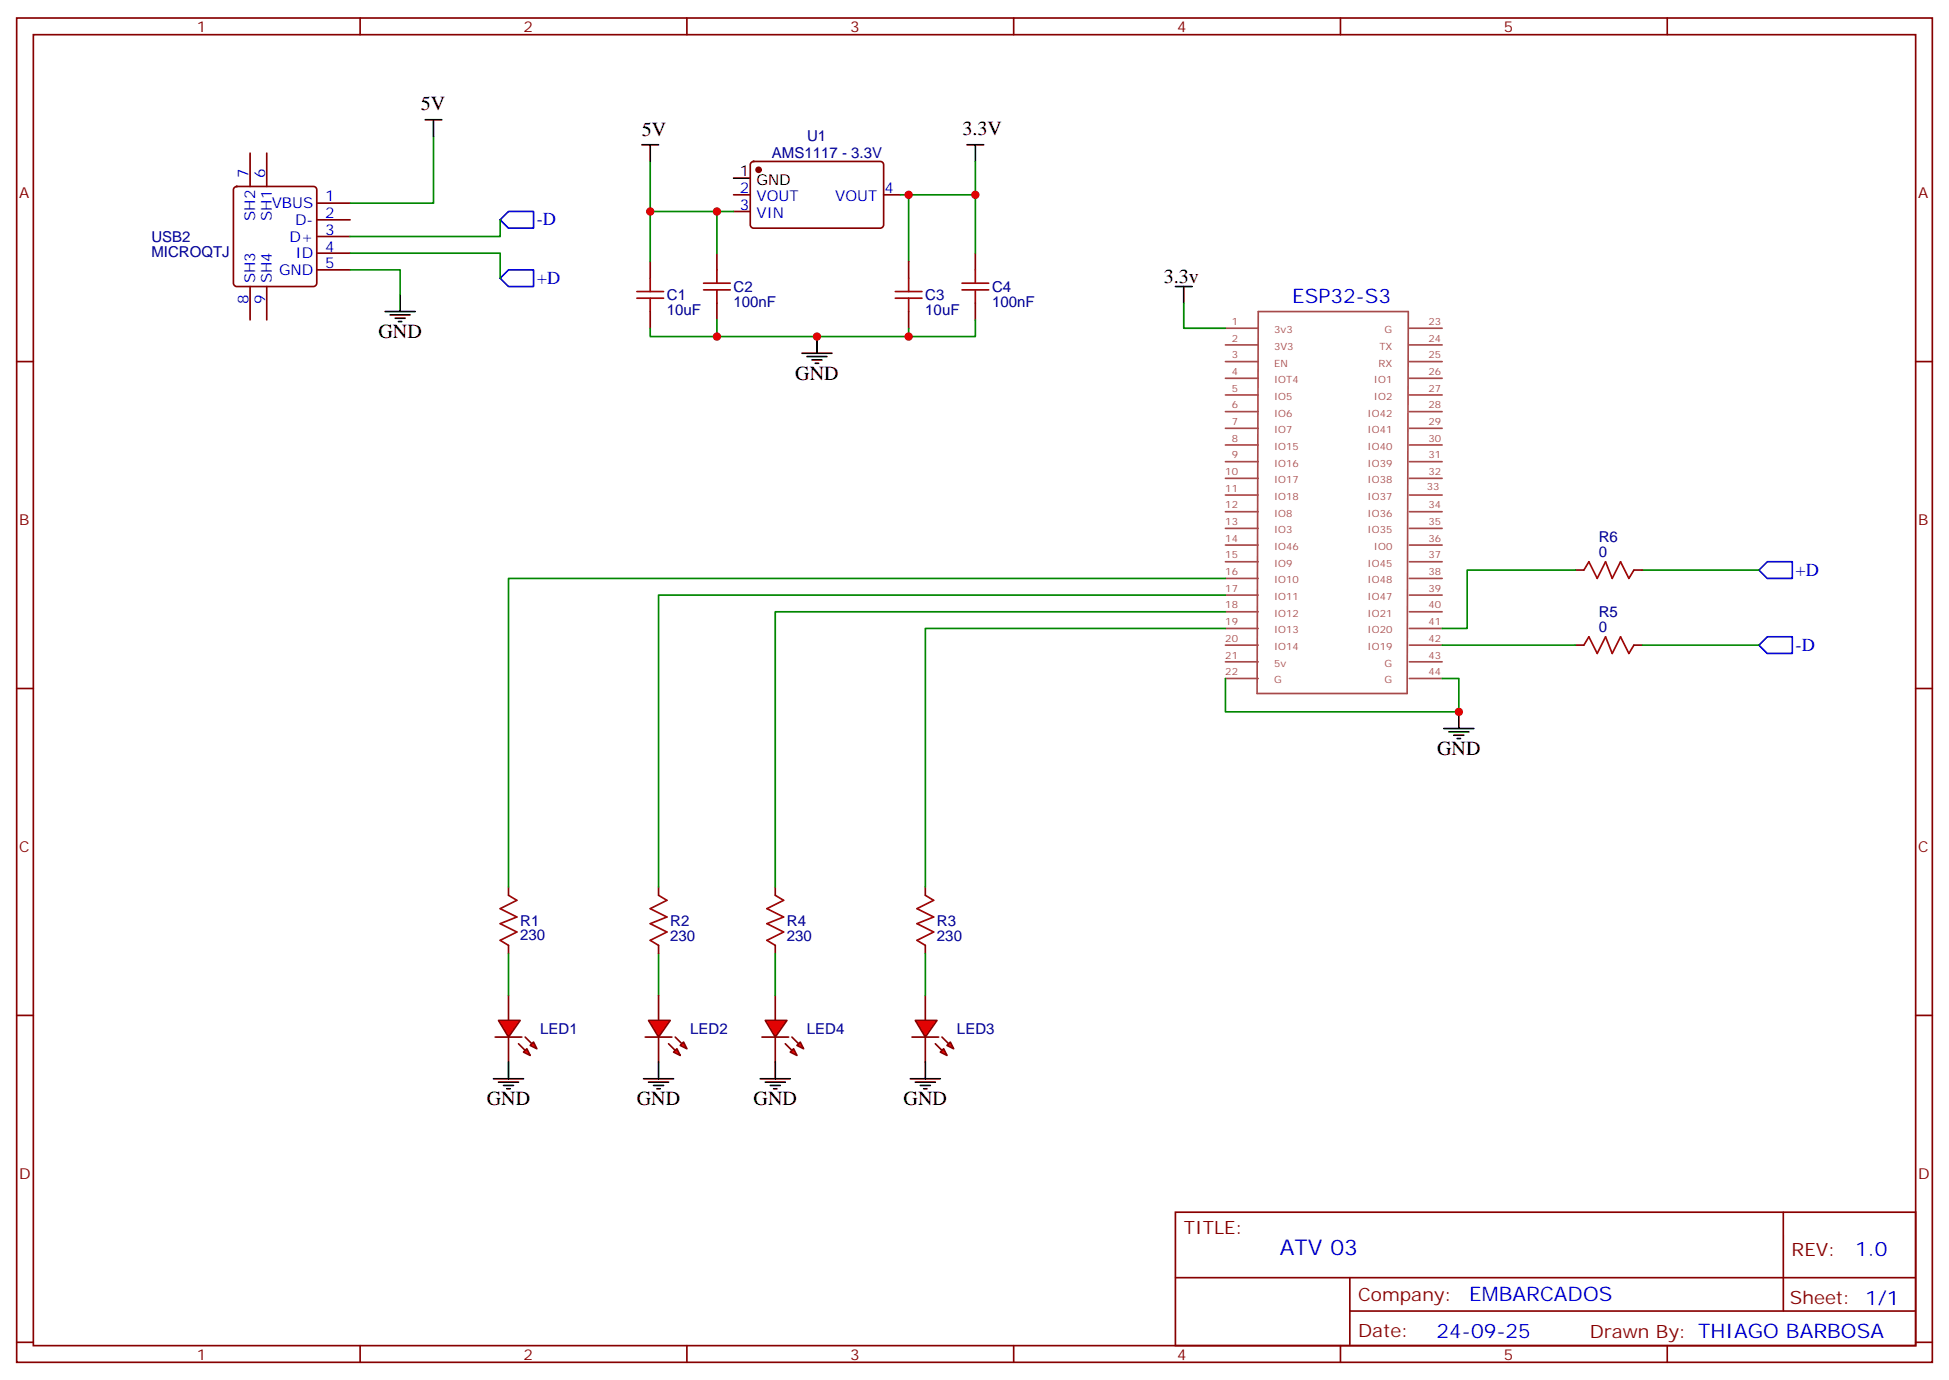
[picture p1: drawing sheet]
<svg xmlns="http://www.w3.org/2000/svg" width="412mm" height="292mm" viewBox="0 0 412 292" stroke-linecap="round" stroke-linejoin="round" font-family="sans-serif">
<g fill="none" stroke="#870000" stroke-width=".35">
<path d="M3.5 3.8h405.4v284.3h-405.4zM7.1 7.3h398.2v277.3h-398.2zM76.2 3.8v3.5M145.3 3.8v3.5M214.5 3.8v3.5M283.6 3.8v3.5M352.8 3.8v3.5M3.5 76.5h3.6M405.3 76.5h3.6M3.5 145.6h3.6M405.3 145.6h3.6M107.6 187.6v1.8"/>
<path d="M107.6 200v1.7M3.5 214.8h3.6M405.3 214.8h3.6M248.7 256.4h156.6v28.2h-156.6zM377.3 256.4v20.9M248.7 270.2h156.5M285.6 277.3h119.6M285.6 270.2v14.2M3.5 283.9h3.6M76.2 284.6v3.5M145.3 284.6v3.5M214.5 284.6v3.5"/>
<path d="M283.6 284.6v3.5M352.8 284.6v3.5M405.3 283.9h3.6"/>
</g>
<g fill="none" stroke="#a64a4a" stroke-width=".35">
<path d="M259.3 76.5h6.9M259.3 73h6.9M259.3 69.4h6.9M266.2 65.9h31.8l-.3 80.8h-31.7zM298.2 76.5h7M298.2 73h7M298.2 69.4h7M259.3 97.6h6.9M259.3 94.1h6.9M259.3 90.6h6.9M259.3 87.1h6.9M259.3 83.5h6.9"/>
<path d="M259.3 80h6.9M298.2 97.6h7M298.2 94.1h7M298.2 90.6h7M298.2 87.1h7M298.2 83.5h7M298.2 80h7M259.3 118.8h6.9M259.3 115.3h6.9M259.3 111.8h6.9M259.3 108.2h6.9M259.3 104.7h6.9"/>
<path d="M259.3 101.2h6.9M298.2 118.8h7M298.2 115.3h7M298.2 111.8h7M298.2 108.2h7M298.2 104.7h7M298.2 101.2h7M259.3 140h6.9M259.3 136.5h6.9M259.3 132.9h6.9M259.3 129.4h6.9M259.3 125.9h6.9"/>
<path d="M259.3 122.3h6.9M298.2 140h7M298.2 136.5h7M298.2 132.9h7M298.2 129.4h7M298.2 125.9h7M298.2 122.3h7M259.3 143.5h6.9M298.2 143.5h7"/>
</g>
<path d="M248.7 60.6h3.5M250.5 60.6v3.5M305.5 154.1h6.4M306.6 154.8h4.2M307.6 155.5h2.1M308.3 156.2h.7M308.7 150.6v3.5" fill="none" stroke="#000" stroke-width=".35"/>
<path d="M250.5 64.1v5.3h8.8M259.3 143.5v7.1h49.4v-7.1h-3.5" fill="none" stroke="#008700" stroke-width=".35"/>
<path d="M107.6 189.4l1.8 1-3.6 1.8 3.6 1.8-3.6 1.4 3.6 1.7-3.6 1.8 1.8 1.1" fill="none" stroke="#a10000" stroke-width=".35"/>
<g fill="#f00" stroke="#870000" stroke-width=".35">
<path d="M105.5 215.8h4.6l-2.5 3.6z"/>
<path d="M104.8 219.4h5.6z"/>
</g>
<g fill="#870000" stroke="#870000" stroke-width=".35">
<path d="M111.1 219.4l1.4 1.4z"/>
<path d="M109.7 220.8l1.4 1.4z"/>
</g>
<g fill="#f00" stroke="#870000" stroke-width=".35">
<path d="M112.2 221.1l.7-.7 .7 1.4z"/>
<path d="M110.8 222.5l.7-.7 .7 1.4z"/>
</g>
<path d="M107.6 210.5v5.3M107.6 219.4v5.2" fill="none" stroke="#870000" stroke-width=".35"/>
<path d="M259.3 122.3h-151.7v65.3M107.6 201.7v8.8M139.3 201.7v8.8" fill="none" stroke="#008700" stroke-width=".35"/>
<g fill="#f00" stroke="#870000" stroke-width=".35">
<path d="M137.2 215.8h4.6l-2.5 3.6z"/>
<path d="M136.5 219.4h5.7z"/>
</g>
<g fill="#870000" stroke="#870000" stroke-width=".35">
<path d="M142.9 219.4l1.4 1.4z"/>
<path d="M141.5 220.8l1.4 1.4z"/>
</g>
<g fill="#f00" stroke="#870000" stroke-width=".35">
<path d="M143.9 221.1l.7-.7 .7 1.4z"/>
<path d="M142.5 222.5l.7-.7 .7 1.4z"/>
</g>
<path d="M139.3 187.6v1.8M139.3 200v1.7M195.8 187.6v1.8M195.8 200v1.7M139.3 210.5v5.3M139.3 219.4v5.2" fill="none" stroke="#870000" stroke-width=".35"/>
<path d="M139.3 189.4l1.8 1-3.5 1.8 3.5 1.8-3.5 1.4 3.5 1.7-3.5 1.8 1.7 1.1M195.8 189.4l1.8 1-3.6 1.8 3.6 1.8-3.6 1.4 3.6 1.7-3.6 1.8 1.8 1.1" fill="none" stroke="#a10000" stroke-width=".35"/>
<g fill="#f00" stroke="#870000" stroke-width=".35">
<path d="M193.7 215.8h4.6l-2.5 3.6z"/>
<path d="M193 219.4h5.6z"/>
</g>
<g fill="#870000" stroke="#870000" stroke-width=".35">
<path d="M199.3 219.4l1.4 1.4z"/>
<path d="M197.9 220.8l1.4 1.4z"/>
</g>
<g fill="#f00" stroke="#870000" stroke-width=".35">
<path d="M200.4 221.1l.7-.7 .7 1.4z"/>
<path d="M199 222.5l.7-.7 .7 1.4z"/>
</g>
<path d="M164 187.6v1.8M164 200v1.7M195.8 210.5v5.3M195.8 219.4v5.2" fill="none" stroke="#870000" stroke-width=".35"/>
<path d="M195.8 201.7v8.8" fill="none" stroke="#008700" stroke-width=".35"/>
<path d="M164 189.4l1.8 1-3.5 1.8 3.5 1.8-3.5 1.4 3.5 1.7-3.5 1.8 1.7 1.1" fill="none" stroke="#a10000" stroke-width=".35"/>
<g fill="#f00" stroke="#870000" stroke-width=".35">
<path d="M161.9 215.8h4.6l-2.5 3.6z"/>
<path d="M161.2 219.4h5.7z"/>
</g>
<g fill="#870000" stroke="#870000" stroke-width=".35">
<path d="M167.6 219.4l1.4 1.4z"/>
<path d="M166.2 220.8l1.4 1.4z"/>
</g>
<g fill="#f00" stroke="#870000" stroke-width=".35">
<path d="M168.6 221.1l.7-.7 .7 1.4z"/>
<path d="M167.2 222.5l.7-.7 .7 1.4z"/>
</g>
<g fill="none" stroke="#870000" stroke-width=".35">
<path d="M49.6 39.6l.5-.2h16.2a.71 .71 0 0 1 .7 .7v19.8a.76 .76 0 0 1-.7 .7h-16.2a.76 .76 0 0 1-.7-.7v-19.8zM52.9 32.4v7M56.4 32.4v7M159 34.4l.5-.3h26.8a.71 .71 0 0 1 .7 .8v12.7a.76 .76 0 0 1-.7 .7h-26.8a.76 .76 0 0 1-.8-.7v-12.7zM67 43h7.1M67 46.5h7.1M67 50h7.1M67 53.6h7.1M67 57.1h7.1M137.6 55.3v3.5M151.7 53.6v3.5M155.2 41.2h3.5"/>
<path d="M155.2 44.7h3.5M187 41.2h3.5M192.3 55.3v3.5M206.4 53.6v3.5M52.9 60.6v7.1M56.4 60.6v7.1M137.6 65.9v3.5M151.7 64.1v3.6M192.3 65.9v3.5M206.4 64.1v3.6M333.4 136.5h1.7M333.4 120.6h1.7"/>
<path d="M345.7 136.5h1.8M345.7 120.6h1.8M164 210.5v5.3M164 219.4v5.2"/>
</g>
<g fill="none" stroke="#008700" stroke-width=".35">
<path d="M91.7 28.9v14.1h-17.6M137.6 34.1v10.6h17.6M206.4 34.1v7.1h-15.9M74.1 53.6h31.7v5.2M74.1 57.1h10.6v5.3M105.8 46.5v3.5h-31.7M137.6 44.7v10.6M151.7 44.7v8.9M192.3 41.2v14.1M206.4 41.2v12.4M137.6 69.4v1.8h54.7M151.7 67.7v3.5"/>
<path d="M206.4 67.7v3.5h-14.1v-1.8M259.3 125.9h-120v61.7M259.3 129.4h-95.3v58.2M259.3 132.9h-63.5v54.7M305.2 136.5h28.2M333.4 120.6h-23v12.3h-5.2M347.5 136.5h24.7M347.5 120.6h24.7M164 201.7v8.8"/>
</g>
<g fill="none" stroke="#000" stroke-width=".35">
<path d="M90 25.3h3.5M91.7 25.3v3.6M135.8 30.6h3.5M137.6 30.6v3.5M155.2 37.7h3.5M204.6 30.6h3.5M206.4 30.6v3.5M81.5 65.9h6.3M82.5 66.6h4.3M83.6 67.3h2.1M84.3 68h.7M84.7 62.4v3.5"/>
<path d="M169.7 74.7h6.3M170.7 75.4h4.3M171.8 76.1h2.1M172.5 76.8h.7M172.9 71.2v3.5M104.4 228.2h6.4M105.5 228.9h4.2M106.5 229.6h2.2M107.2 230.3h.7M107.6 224.6v3.6M136.2 228.2h6.3M137.2 228.9h4.3"/>
<path d="M138.3 229.6h2.1M139 230.3h.7M139.3 224.6v3.6M160.9 228.2h6.3M161.9 228.9h4.3M163 229.6h2.1M163.7 230.3h.7M164 224.6v3.6M192.6 228.2h6.4M193.7 228.9h4.2M194.7 229.6h2.1M195.4 230.3h.7"/>
<path d="M195.8 224.6v3.6"/>
</g>
<path d="M105.8 46.5l1.8-1.8h5.3v3.6h-5.3zM105.8 58.8l1.8-1.7h5.3v3.5h-5.3zM372.2 120.6l1.7-1.8h5.3v3.5h-5.3zM372.2 136.5l1.7-1.8h5.3v3.5h-5.3z" fill="none" stroke="#00f" stroke-width=".35"/>
<g fill="none" stroke="#a10000" stroke-width=".35">
<path d="M137.6 58.8v2.9M148.9 59.9h5.6M151.7 57.1v2.8M192.3 58.8v2.9M203.6 59.9h5.6M206.4 57.1v2.8M134.8 61.7h5.6M134.8 63.1h5.6M137.6 63.1v2.8M148.9 61.3h5.6M151.7 61.3v2.8M189.4 61.7h5.7"/>
<path d="M189.4 63.1h5.7M192.3 63.1v2.8M203.6 61.3h5.6M206.4 61.3v2.8M335.1 136.5l1.1-1.8 1.8 3.5 1.7-3.5 1.4 3.5 1.8-3.5 1.8 3.5 1-1.7M335.1 120.6l1.1-1.8 1.8 3.5 1.7-3.5 1.4 3.5 1.8-3.5 1.8 3.5 1-1.7"/>
</g>
<circle cx="160.5" cy="35.9" r=".53" fill="#870000" stroke="#870000" stroke-width=".35"/>
<g fill="#c00">
<circle cx="137.6" cy="44.7" r=".88"/>
<circle cx="151.7" cy="44.7" r=".88"/>
<circle cx="192.3" cy="41.2" r=".88"/>
<circle cx="206.4" cy="41.2" r=".88"/>
<circle cx="192.3" cy="71.2" r=".88"/>
<circle cx="151.7" cy="71.2" r=".88"/>
<circle cx="172.9" cy="71.2" r=".88"/>
<circle cx="308.7" cy="150.6" r=".88"/>
</g>
<text font-size="4.6" fill="#00f" x="270.8" y="265.4">ATV 03</text>
<g font-size="4.2">
<text x="89" y="23.2">5V</text>
<text x="135.8" y="28.9">5V</text>
<text x="203.7" y="28.5">3.3V</text>
<text x="246.2" y="59.9">3.3v</text>
<text x="80.1" y="71.5">GND</text>
<text x="168.3" y="80.4">GND</text>
<text x="304.1" y="159.7">GND</text>
<text x="103" y="233.8">GND</text>
<text x="134.8" y="233.8">GND</text>
<text x="159.5" y="233.8">GND</text>
<text x="191.2" y="233.8">GND</text>
</g>
<g font-size="4.2" fill="#00f">
<text x="273.4" y="64.1">ESP32-S3</text>
<text x="392.5" y="265.7">1.0</text>
<text x="310.9" y="275.2">EMBARCADOS</text>
<text x="304" y="283">24-09-25</text>
</g>
<g font-size="3.9" fill="#00f">
<text x="113.6" y="47.7">-D</text>
<text x="113.6" y="60">+D</text>
<text x="379.9" y="121.8">+D</text>
<text x="379.9" y="137.7">-D</text>
</g>
<g font-size="3.9" fill="#800">
<text x="250.5" y="261">TITLE:</text>
<text x="379.1" y="265.7">REV:</text>
<text x="287.4" y="275.2">Company:</text>
<text x="378.7" y="275.8">Sheet: 1/1</text>
<text x="287.4" y="282.9">Date:</text>
<text x="336.4" y="282.9">Drawn By: THIAGO BARBOSA</text>
</g>
<g font-size="3.2" fill="#800">
<text x="41.6" y="6.8">1</text>
<text x="110.8" y="6.8">2</text>
<text x="179.9" y="6.8">3</text>
<text x="249.1" y="6.8">4</text>
<text x="318.2" y="6.8">5</text>
<text x="4.1" y="41.9">A</text>
<text x="405.9" y="41.9">A</text>
<text x="4.1" y="111.1">B</text>
<text x="405.9" y="111.1">B</text>
<text x="4.1" y="180.2">C</text>
<text x="405.9" y="180.2">C</text>
<text x="4.1" y="249.3">D</text>
<text x="405.9" y="249.3">D</text>
<text x="41.6" y="287.6">1</text>
<text x="110.8" y="287.6">2</text>
<text x="179.9" y="287.6">3</text>
<text x="249.1" y="287.6">4</text>
<text x="318.2" y="287.6">5</text>
</g>
<g font-size="3.2" fill="#000080">
<text x="170.8" y="29.7">U1</text>
<text x="163.3" y="33.5">AMS1117 - 3.3V</text>
<text x="32" y="51.2">USB2</text>
<text x="32" y="54.3">MICROQTJ</text>
<text x="141.1" y="63.5">C1</text>
<text x="155.2" y="64.9">100nF</text>
<text x="155.2" y="61.8">C2</text>
<text x="195.8" y="63.5">C3</text>
<text x="209.9" y="64.9">100nF</text>
<text x="209.9" y="61.8">C4</text>
<text x="141.1" y="66.7">10uF</text>
<text x="195.8" y="66.7">10uF</text>
<text x="338.3" y="117.8">0</text>
<text x="338.3" y="114.6">R6</text>
<text x="338.3" y="130.5">R5</text>
<text x="338.3" y="133.6">0</text>
<text x="110.1" y="195.8">R1</text>
<text x="141.8" y="195.8">R2</text>
<text x="166.5" y="195.8">R4</text>
<text x="198.3" y="195.8">R3</text>
<text x="110.1" y="198.8">230</text>
<text x="141.8" y="199">230</text>
<text x="166.5" y="199">230</text>
<text x="198.3" y="199">230</text>
<text x="114.3" y="218.8">LED1</text>
<text x="146" y="218.7">LED2</text>
<text x="170.7" y="218.7">LED4</text>
<text x="202.5" y="218.7">LED3</text>
</g>
<g font-size="3.2" fill="#00f">
<text x="52.6" y="37.7" transform="rotate(-90 52.6 37.7)">7</text>
<text x="56.1" y="37.7" transform="rotate(-90 56.1 37.7)">6</text>
<text x="156.6" y="40.9">2</text>
<text x="187.1" y="40.9">4</text>
<text x="54" y="46.7" transform="rotate(-90 54 46.7)">SH2</text>
<text x="57.5" y="44">VBUS</text>
<text x="57.5" y="46.7" transform="rotate(-90 57.5 46.7)">SH1</text>
<text x="62.4" y="47.6">D-</text>
<text x="68.8" y="42.6">1</text>
<text x="68.8" y="46.1">2</text>
<text x="156.6" y="44.4">3</text>
<text x="160.1" y="46.1">VIN</text>
<text x="160.1" y="42.6">VOUT</text>
<text x="176.7" y="42.6">VOUT</text>
<text x="61.3" y="51.1">D+</text>
<text x="68.8" y="49.7">3</text>
<text x="68.8" y="53.2">4</text>
<text x="54" y="59.9" transform="rotate(-90 54 59.9)">SH3</text>
<text x="57.5" y="59.9" transform="rotate(-90 57.5 59.9)">SH4</text>
<text x="59" y="58.1">GND</text>
<text x="62.5" y="54.6">ID</text>
<text x="68.8" y="56.7">5</text>
<text x="52.6" y="64.4" transform="rotate(-90 52.6 64.4)">8</text>
<text x="56.1" y="64.4" transform="rotate(-90 56.1 64.4)">9</text>
</g>
<g font-size="3.2">
<text x="156.6" y="37.3">1</text>
<text x="160.1" y="39.1">GND</text>
</g>
<g font-size="2.1" fill="#a54b4b">
<text x="260.6" y="68.7">1</text>
<text x="269.6" y="70.5">3v3</text>
<text x="293" y="70.5">G</text>
<text x="302.3" y="68.7">23</text>
<text x="260.6" y="75.8">3</text>
<text x="260.6" y="72.3">2</text>
<text x="269.6" y="77.5">EN</text>
<text x="269.6" y="74">3V3</text>
<text x="291.7" y="77.5">RX</text>
<text x="291.9" y="74">TX</text>
<text x="302.3" y="75.8">25</text>
<text x="302.3" y="72.3">24</text>
<text x="260.6" y="82.8">5</text>
<text x="260.6" y="79.3">4</text>
<text x="269.6" y="81.1">IOT4</text>
<text x="290.7" y="81.1">IO1</text>
<text x="302.3" y="82.8">27</text>
<text x="302.3" y="79.3">26</text>
<text x="260.6" y="89.9">7</text>
<text x="260.6" y="86.4">6</text>
<text x="269.6" y="88.1">IO6</text>
<text x="269.6" y="84.6">IO5</text>
<text x="289.4" y="88.1">IO42</text>
<text x="290.7" y="84.6">IO2</text>
<text x="302.3" y="89.9">29</text>
<text x="302.3" y="86.4">28</text>
<text x="260.6" y="93.4">8</text>
<text x="269.6" y="95.2">IO15</text>
<text x="269.6" y="91.6">IO7</text>
<text x="289.4" y="95.2">IO40</text>
<text x="289.4" y="91.6">IO41</text>
<text x="302.3" y="93.4">30</text>
<text x="259.3" y="100.5">10</text>
<text x="260.6" y="97">9</text>
<text x="269.6" y="98.7">IO16</text>
<text x="289.4" y="98.7">IO39</text>
<text x="302.3" y="100.5">32</text>
<text x="302.3" y="97">31</text>
<text x="259.3" y="107.5">12</text>
<text x="259.3" y="104">11</text>
<text x="269.6" y="105.7">IO18</text>
<text x="269.6" y="102.2">IO17</text>
<text x="289.4" y="105.7">IO37</text>
<text x="289.4" y="102.2">IO38</text>
<text x="301.9" y="103.7">33</text>
<text x="302.3" y="107.5">34</text>
<text x="259.3" y="111.1">13</text>
<text x="269.6" y="112.8">IO3</text>
<text x="269.6" y="109.3">IO8</text>
<text x="289.4" y="112.8">IO35</text>
<text x="289.4" y="109.3">IO36</text>
<text x="302.3" y="111.1">35</text>
<text x="259.3" y="118.1">15</text>
<text x="259.3" y="114.6">14</text>
<text x="269.6" y="119.9">IO9</text>
<text x="269.6" y="116.3">IO46</text>
<text x="289.4" y="119.9">IO45</text>
<text x="290.7" y="116.3">IO0</text>
<text x="302.3" y="118.1">37</text>
<text x="302.3" y="114.6">36</text>
<text x="259.3" y="125.2">17</text>
<text x="259.3" y="121.6">16</text>
<text x="269.6" y="123.4">IO10</text>
<text x="289.4" y="123.4">IO48</text>
<text x="302.3" y="125.2">39</text>
<text x="302.3" y="121.6">38</text>
<text x="259.3" y="128.7">18</text>
<text x="269.6" y="130.4">IO12</text>
<text x="269.6" y="126.9">IO11</text>
<text x="289.4" y="130.4">IO21</text>
<text x="289.4" y="126.9">IO47</text>
<text x="302.3" y="128.7">40</text>
<text x="259.3" y="135.8">20</text>
<text x="259.3" y="132.2">19</text>
<text x="269.6" y="137.5">IO14</text>
<text x="269.6" y="134">IO13</text>
<text x="289.4" y="137.5">IO19</text>
<text x="289.4" y="134">IO20</text>
<text x="302.3" y="135.8">42</text>
<text x="302.3" y="132.2">41</text>
<text x="259.3" y="142.8">22</text>
<text x="259.3" y="139.3">21</text>
<text x="269.6" y="141">5v</text>
<text x="293" y="141">G</text>
<text x="302.3" y="142.8">44</text>
<text x="302.3" y="139.3">43</text>
<text x="269.6" y="144.6">G</text>
<text x="293" y="144.6">G</text>
</g>
</svg>
